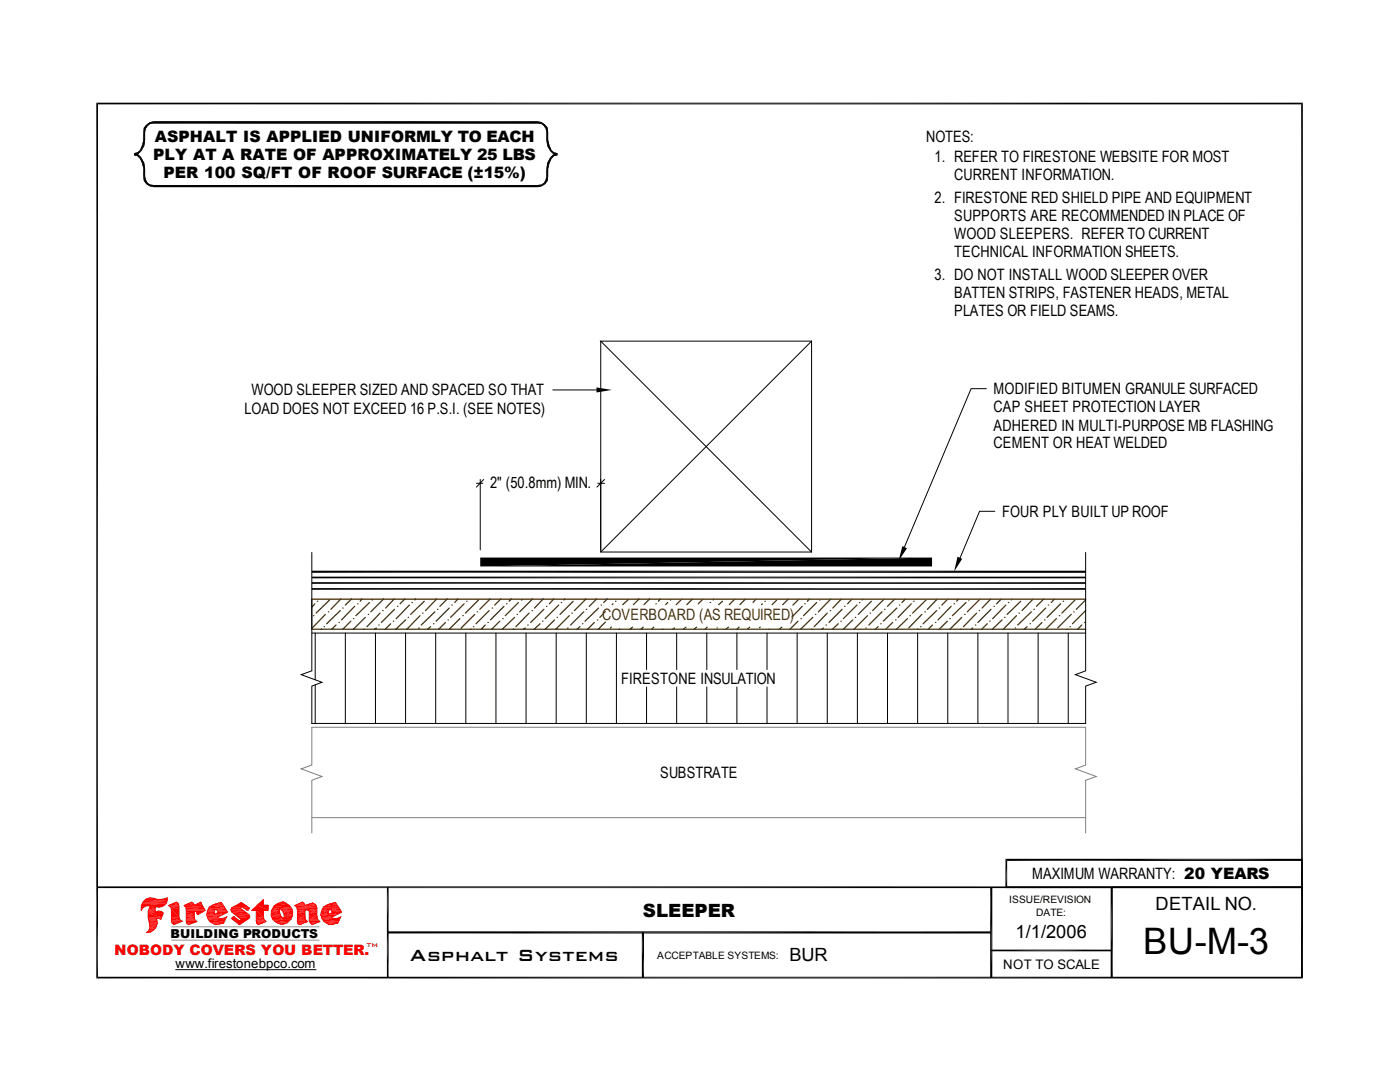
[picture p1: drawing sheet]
<svg xmlns="http://www.w3.org/2000/svg" width="279mm" height="216mm" viewBox="0 0 279 216" stroke-linecap="round" stroke-linejoin="round" font-family="sans-serif">
<g fill="none" stroke="#000" stroke-width=".2">
<path d="M110.3 77.8h8.7M119.9 68.1v42.1h42.1v-42.1M162 68.1h-42.1l42.1 42.1M162 68.1l-42.1 42.1M196.8 77.6h-3l-13.3 31.5M95.1 96.4h1.3M95.8 95.7v14M96.5 95.7l-1.4 1.5M119.3 96.4h1.3M119.9 95.7v14M120.6 95.7l-1.5 1.5M62.2 110.2v23.7l-2.1 .7 4.2 1.5-2.1 .8v7.5h154.5v-7.5l2.1-.8-4.2-1.5 2.1-.7v-23.7"/>
<path d="M62.2 119.5v6.1M198.5 102h-3l-3.9 9.3M62.2 126.3h154.5M62.9 126.3v9.3M62.9 136.7v7.7M68.9 126.3v18.1M74.9 126.3v18.1M80.9 126.3v18.1M87 126.3v18.1M93 126.3v18.1M99 126.3v18.1M105 126.3v18.1"/>
<path d="M111 126.3v18.1M117 126.3v18.1M123 126.3v18.1M129 126.3v7.3M129 137.1v7.3M135 126.3v7.3M135 137.1v7.3M141.1 126.3v7.3M141.1 137.1v7.3M147.1 126.3v7.3M147.1 137.1v7.3M153.1 126.3v7.3"/>
<path d="M153.1 137.1v7.3M159.1 126.3v18.1M165.1 126.3v18.1M171.1 126.3v18.1M177.1 126.3v18.1M183.1 126.3v18.1M189.1 126.3v18.1M195.2 126.3v18.1M201.2 126.3v18.1M207.2 126.3v18.1M213.2 126.3v18.1"/>
</g>
<path d="M119 77.3l3.1 .5-3.1 .5zM180.1 109l.9 .4-1.7 2.5zM95.8 113l90.2-1.7v1.7zM95.8 111.3h90.2l-90.2 1.7zM191.1 111.1l.9 .4-1.6 2.5z" fill="#000"/>
<g fill="none" stroke="#4c3900" stroke-width=".25">
<path d="M62.2 119.5h154.5M63.3 120h.1M65.8 119.7l-2.7 2.6M68 119.5l-2 2.1M70.1 119.5l-1.2 1.2M72.2 119.5l-.3 .5M74.3 119.7h.1M76.5 119.5l-2.5 2.6M78.7 119.5l-1.7 1.8M80.8 119.5l-1 1M82.9 119.5l-.1 .2M84.7 120l-2.7 2.6"/>
<path d="M87.1 119.5l-2.2 2.3M89.2 119.5l-1.4 1.5M91.4 119.5l-.6 .7M93.1 120h.1M95.5 119.7l-2.6 2.6M97.8 119.5l-2 2.1M99.9 119.5l-1.2 1.2M102 119.5l-.4 .5M104.1 119.7h.1M106.3 119.5l-2.6 2.6M108.4 119.5l-1.7 1.8M110.5 119.5l-.9 1"/>
<path d="M112.7 119.5l-.2 .2M114.4 120l-2.6 2.6M116.9 119.5l-2.3 2.3M119 119.5l-1.4 1.5M121.2 119.5l-.7 .7M122.9 120h.1M125.3 119.7l-1 .9M127.5 119.5l-1.1 1.1M129.6 119.5l-1.1 1.1M131.7 119.5l-.3 .5M133.8 119.7h.1M136.1 119.5l-1.1 1.1"/>
<path d="M138.2 119.5l-1.1 1.1M140.3 119.5l-.9 1M142.4 119.5l-.1 .2M144.2 120l-.8 .6M146.6 119.5l-1.1 1.1M148.8 119.5l-1.1 1.1M150.9 119.5l-.6 .7M152.7 120h.1M155 119.7l-.9 .9M157.3 119.5l-1.1 1.1M159.4 119.5l-1.2 1.2M161.5 119.5l-.4 .5"/>
<path d="M163.6 119.7h.1M165.8 119.5l-2.5 2.6M167.9 119.5l-1.7 1.8M170 119.5l-.8 1M172.2 119.5l-.2 .2M173.9 120l-2.6 2.6M176.4 119.5l-2.2 2.3M178.6 119.5l-1.5 1.5M180.7 119.5l-.7 .7M182.4 120h.1M184.8 119.7l-2.7 2.6M187 119.5l-1.9 2.1"/>
<path d="M189.1 119.5l-1.1 1.2M191.3 119.5l-.4 .5M193.3 119.7h.1M195.6 119.5l-2.6 2.6M197.7 119.5l-1.7 1.8M199.8 119.5l-.9 1M201.9 119.5l-.1 .2M203.7 120l-2.7 2.6M206.2 119.5l-2.2 2.3M208.3 119.5l-1.5 1.5M210.4 119.5l-.6 .7M212.2 120h.1"/>
<path d="M214.5 119.7l-2.6 2.6M216.7 119.7l-1.9 1.9M62.2 125.6h154.5M62.6 122.9h.1M62.8 120.5l-.6 .7M64.7 125.1h.1M64.9 122.6l-2.6 2.7M65.5 122.1h.1M67.1 124.7l-.9 .9M67.6 124.2h.1M67.9 121.8l-2.7 2.7M68.4 121.3h.1"/>
<path d="M70 124l-1.6 1.6M70.5 123.4h.1M70.8 121l-2.6 2.7M71.4 120.5h.1M72.9 123.2l-2.4 2.4M73.5 122.6h.1M73.7 120.2l-2.7 2.7M75.1 125.3l-.3 .3M75.6 124.7h.1M75.9 122.3l-2.7 2.8M76.4 121.8h.1M78 124.5l-1.1 1.1"/>
<path d="M78.5 124h.1M78.7 121.6l-2.6 2.6M79.3 121h.1M80.9 123.7l-1.9 1.9M81.4 123.2h.1M81.7 120.7l-2.6 2.7M82.2 120.2h.1M83.6 125.3h.1M83.8 122.9l-2.6 2.7M84.3 122.3h.1M85.9 125.1l-.6 .5M86.5 124.5h.1"/>
<path d="M86.8 122.1l-2.7 2.6M87.3 121.6h.1M88.9 124.2l-1.4 1.4M89.4 123.7h.1M89.7 121.3l-2.7 2.7M90.2 120.7h.1M91.8 123.4l-2.1 2.2M92.4 122.9h.1M92.6 120.5l-2.7 2.7M94.5 125.1h.1M94.7 122.6l-2.7 2.7M95.2 122.1h.1"/>
<path d="M96.9 124.7l-.9 .9M97.4 124.2h.1M97.6 121.8l-2.6 2.7M98.2 121.3h.1M99.7 124l-1.6 1.6M100.3 123.4h.1M100.6 121l-2.7 2.7M101.1 120.5h.1M102.7 123.2l-2.5 2.4M103.2 122.6h.1M103.5 120.2l-2.7 2.7M104.8 125.3l-.3 .3"/>
<path d="M105.3 124.7h.1M105.6 122.3l-2.6 2.8M106.2 121.8h.1M107.8 124.5l-1.2 1.1M108.3 124h.1M108.5 121.6l-2.6 2.6M109.1 121h.1M110.7 123.7l-1.9 1.9M111.2 123.2h.1M111.5 120.7l-2.7 2.7M112 120.2h.1M113.3 125.3h.1"/>
<path d="M113.6 122.9l-2.7 2.7M114.1 122.3h.1M115.7 125.1l-.6 .5M116.2 124.5h.1M116.5 122.1l-2.6 2.6M117 121.6h.1M118.6 124.2l-1.3 1.4M119.2 123.7h.1M119.5 121.3l-2.7 2.7M120 120.7h.1M120.8 122l-1.1 1.2M120.8 124.1l-1.4 1.5"/>
<path d="M122 125.1l-.2 .2M122.3 120.5l-.1 .1M126.2 125.1l-.5 .5M128.4 125.1l-.5 .5M130.5 125.1l-.5 .5M130.9 120.5h.1M133.3 120.2l-.5 .4M134.6 125.3l-.3 .3M136.9 125.1l-.5 .5M139 125.1l-.5 .5M141.1 125.1l-.4 .5M141.7 120.2h.1"/>
<path d="M143.1 125.3h.1M145.4 125.1l-.5 .5M147.5 125.1l-.4 .5M149.6 125.1l-.4 .5M151.7 125.1l-.1 .2M152.1 120.5l-.1 .1M156 125.1l-.5 .5M159.3 124l-1.7 1.6M159.9 123.4h.1M160.1 121l-2 2.1M160.6 120.5h.1M162.2 123.2l-2.4 2.4"/>
<path d="M162.7 122.6h.1M163 120.2l-2.6 2.7M164.3 125.3l-.3 .3M164.8 124.7h.1M165.1 122.3l-2.6 2.8M165.7 121.8h.1M167.3 124.5l-1.2 1.1M167.8 124h.1M168.1 121.6l-2.7 2.6M168.6 121h.1M170.2 123.7l-1.9 1.9M170.7 123.2h.1"/>
<path d="M171 120.7l-2.7 2.7M171.5 120.2h.1M172.8 125.3h.1M173.1 122.9l-2.7 2.7M173.7 122.3h.1M175.3 125.1l-.6 .5M175.8 124.5h.1M176 122.1l-2.6 2.6M176.5 121.6h.1M178.1 124.2l-1.3 1.4M178.7 123.7h.1M179 121.3l-2.7 2.7"/>
<path d="M179.5 120.7h.1M181.1 123.4l-2.2 2.2M181.6 122.9h.1M181.9 120.5l-2.7 2.7M183.7 125.1h.1M184 122.6l-2.6 2.7M184.6 122.1h.1M186.1 124.7l-.8 .9M186.7 124.2h.1M186.9 121.8l-2.7 2.7M187.5 121.3h.1M189.1 124l-1.6 1.6"/>
<path d="M189.6 123.4h.1M189.8 121l-2.6 2.7M190.4 120.5h.1M191.9 123.2l-2.3 2.4M192.5 122.6h.1M192.8 120.2l-2.7 2.7M194.1 125.3l-.3 .3M194.6 124.7h.1M194.9 122.3l-2.6 2.8M195.4 121.8h.1M197 124.5l-1.1 1.1M197.5 124h.1"/>
<path d="M197.8 121.6l-2.6 2.6M198.4 121h.1M200 123.7l-2 1.9M200.5 123.2h.1M200.7 120.7l-2.6 2.7M201.3 120.2h.1M202.6 125.3h.1M202.9 122.9l-2.7 2.7M203.4 122.3h.1M205 125.1l-.6 .5M205.6 124.5h.1M205.8 122.1l-2.7 2.6"/>
<path d="M206.3 121.6h.1M207.9 124.2l-1.3 1.4M208.4 123.7h.1M208.7 121.3l-2.6 2.7M209.2 120.7h.1M210.8 123.4l-2.1 2.2M211.4 122.9h.1M211.7 120.5l-2.7 2.7M213.5 125.1h.1M213.8 122.6l-2.7 2.7M214.3 122.1h.1M215.9 124.7l-.8 .9"/>
<path d="M216.4 124.2h.1M216.7 121.8l-2.7 2.7"/>
</g>
<path d="M62.2 166.2v-10.5l2.1-.8-4.2-1.5 2.1-.7v-7.6h154.5v7.6l-2.1 .7 4.2 1.5-2.1 .8v10.5M62.2 163.2h154.5" fill="none" stroke="#808080" stroke-width=".2"/>
<path d="M19.2 20.7h240.8M19.4 20.5v174.7M259.8 20.5v174.7M62.2 115.2h154.5M62.2 117.5h154.5M62.2 116.3h154.5M19.4 177h240.6M77.4 177v18.1M19.2 195.1h240.8M197.8 189.7h24.1" fill="none" stroke="#000" stroke-width=".34"/>
<path d="M62.2 114.1h154.5M197.8 177v18.1M221.9 177v18.1M77.4 186.1h120.4M128.3 186v9.1" fill="none" stroke="#000" stroke-width=".42"/>
<g fill="#f00">
<path d="M60.1 180.2l.3-.2 .1 .2z"/>
<path d="M59.8 180.3h.9z"/>
<path d="M60.1 180.2l.6 .1z"/>
<path d="M62 180.3h.7z"/>
<path d="M59.2 180.5l.6-.2 1 .2z"/>
<path d="M59.8 180.3h.9l.1 .2z"/>
<path d="M61.3 180.5l.7-.2 1 .2z"/>
<path d="M62 180.3h.7l.3 .2z"/>
</g>
<path d="M58.8 180.6h2.1" fill="none" stroke="#f00" stroke-width=".2"/>
<path d="M59.2 180.5h1.6l.1 .2z" fill="#f00"/>
<path d="M60.9 180.6h2.2" fill="none" stroke="#f00" stroke-width=".2"/>
<path d="M61.3 180.5h1.7l.1 .2z" fill="#f00"/>
<path d="M58.8 180.7h4.3M59.2 181.1h4M59.4 181.5h3.8" fill="none" stroke="#f00" stroke-width=".2"/>
<path d="M58.8 180.8h4.4M59.3 181.4h3.9" fill="none" stroke="#f00" stroke-width=".34"/>
<g fill="#f00">
<path d="M59.4 181.5l1.6 .1z"/>
<path d="M59.4 181.5h1.9z"/>
<path d="M61.3 181.5l1.9 .1z"/>
<path d="M59.4 181.6l1.5 .1z"/>
<path d="M59.4 181.6h1.6z"/>
<path d="M61.3 181.6l1.9 .1z"/>
<path d="M59.4 181.7h1.5z"/>
<path d="M61.6 181.7h1.6z"/>
<path d="M59.4 181.7l1.5 .3h-1.5z"/>
<path d="M59.4 181.7h1.5v.3z"/>
<path d="M61.6 181.7l1.6 .3h-1.5z"/>
<path d="M61.6 181.7h1.6v.3z"/>
<path d="M59.4 182l1.5 .9h-1.5z"/>
<path d="M59.4 182h1.5v.9z"/>
<path d="M61.7 182l1.5 .9h-1.5z"/>
<path d="M61.7 182h1.5v.9z"/>
<path d="M59.4 182.9h1.5z"/>
<path d="M61.7 182.9h1.6z"/>
<path d="M59.4 182.9l1.5 .3h-1.5z"/>
<path d="M59.4 182.9h1.5v.3z"/>
<path d="M61.7 182.9l1.6 .3h-1.6z"/>
<path d="M61.7 182.9h1.6v.3z"/>
<path d="M59.4 183.2h1.5z"/>
<path d="M61.7 183.2h1.6z"/>
<path d="M59.4 183.2l1.6 .3h-1.6z"/>
<path d="M59.4 183.2h1.5l.1 .3z"/>
<path d="M61.7 183.2l1.7 .3h-1.7z"/>
<path d="M61.7 183.2h1.6l.1 .3z"/>
<path d="M59.4 183.5h1.6z"/>
<path d="M61.7 183.5h1.7z"/>
<path d="M59.4 183.5l1.7 .1h-1.7z"/>
<path d="M59.4 183.5h1.6l.1 .1z"/>
<path d="M61.7 183.5l1.9 .1h-1.9z"/>
<path d="M61.7 183.5h1.7l.2 .1z"/>
<path d="M59.4 183.6l1.7 .1z"/>
<path d="M61.7 183.6l1.9 .1z"/>
<path d="M59.4 183.7h1.7z"/>
<path d="M61.7 183.7h1.9z"/>
</g>
<path d="M59.4 183.8h2M59.4 183.9h2M61.7 183.8h2.1M61.8 183.9h2" fill="none" stroke="#f00" stroke-width=".2"/>
<path d="M61.8 183.9h2z" fill="#f00"/>
<path d="M61.8 183.9h2" fill="none" stroke="#f00" stroke-width=".2"/>
<path d="M59.4 183.9l1.3 .2h-1.3z" fill="#f00"/>
<path d="M59.4 184h2" fill="none" stroke="#f00" stroke-width=".25"/>
<g fill="#f00">
<path d="M61.8 183.9l1.3 .2h-1.2z"/>
<path d="M61.8 183.9h2l-.7 .2z"/>
<path d="M59.4 184.1l1 .2h-1z"/>
<path d="M59.4 184.1h1.3l-.3 .2z"/>
<path d="M61.9 184.1l.9 .2h-.7z"/>
<path d="M61.9 184.1h1.2l-.3 .2z"/>
<path d="M59.4 184.3l.5 .2z"/>
<path d="M59.4 184.3h1l-.5 .2z"/>
<path d="M62.1 184.3h.7l-.5 .2z"/>
<path d="M59.8 184.5h.1z"/>
</g>
<path d="M58.8 180.7l1.6-.7 .3 .3 .2 .4 1.5-.5 .6 .3 .2 .7v1.7l.2 .6 .4 .4-1.5 .6-.4-.4-.2-.5v-1.6l-.1-.3-.3-.2-.4 .2v1.2l.1 .6 .4 .4-1.5 .6-.5-.2v-2.8l-.2-.5z" fill="none" stroke="#f00" stroke-width=".2"/>
<g fill="#f00">
<path d="M29.6 179.2h1.1z"/>
<path d="M33 179.2h.4z"/>
<path d="M29.2 179.4l.4-.2 1.5 .2z"/>
<path d="M29.6 179.2h1.1l.4 .2z"/>
<path d="M32.6 179.4l.4-.2 .4 .2z"/>
<path d="M33 179.2h.4v.2z"/>
</g>
<path d="M29.1 179.4h2.1" fill="none" stroke="#f00" stroke-width=".2"/>
<g fill="#f00">
<path d="M29.2 179.4h2z"/>
<path d="M32.6 179.4h.8z"/>
</g>
<path d="M29.1 179.4h2.1" fill="none" stroke="#f00" stroke-width=".2"/>
<g fill="#f00">
<path d="M32.5 179.4h.9z"/>
<path d="M32.6 179.4h.8z"/>
</g>
<path d="M29 179.5h2.4" fill="none" stroke="#f00" stroke-width=".2"/>
<g fill="#f00">
<path d="M31.9 179.5h1.5z"/>
<path d="M32.5 179.4l.9 .1z"/>
</g>
<path d="M29 179.5h2.7" fill="none" stroke="#f00" stroke-width=".2"/>
<g fill="#f00">
<path d="M31.7 179.5h1.7z"/>
<path d="M31.9 179.5h1.5z"/>
</g>
<path d="M28.5 179.9h4.9M28.8 179.6h4.6M28.4 180.1h4.9" fill="none" stroke="#f00" stroke-width=".25"/>
<path d="M28.2 180.5h5" fill="none" stroke="#f00" stroke-width=".42"/>
<path d="M28.2 180.7h4.6" fill="none" stroke="#f00" stroke-width=".2"/>
<path d="M28.2 180.8h1.1z" fill="#f00"/>
<path d="M29.3 180.8h3.4" fill="none" stroke="#f00" stroke-width=".2"/>
<g fill="#f00">
<path d="M28.2 180.8h.9z"/>
<path d="M28.2 180.8h1.1z"/>
</g>
<path d="M29.4 180.8h3.2" fill="none" stroke="#f00" stroke-width=".2"/>
<g fill="#f00">
<path d="M28.2 180.8l.7 .1h-.7z"/>
<path d="M28.2 180.8h.9l-.2 .1z"/>
</g>
<path d="M30 180.8h2.5" fill="none" stroke="#f00" stroke-width=".2"/>
<g fill="#f00">
<path d="M28.2 180.9h.7z"/>
<path d="M30 180.9h1z"/>
<path d="M31 180.9h1.3z"/>
<path d="M28.2 180.9l.6 .1z"/>
<path d="M30 180.9l1 .1h-1.1z"/>
<path d="M30 180.9l1 .1z"/>
<path d="M31.2 180.9h1.1z"/>
<path d="M28.2 181h.4z"/>
<path d="M28.2 181h.6z"/>
<path d="M29.9 181h1.1z"/>
<path d="M28.2 181l.1 .4z"/>
<path d="M28.2 181h.4l-.3 .4z"/>
<path d="M29.9 181l1 .4h-1.2z"/>
<path d="M29.9 181h1.1l-.1 .4z"/>
<path d="M28.2 181.4v.2z"/>
<path d="M29.7 181.4l1.3 .2h-1.3z"/>
<path d="M29.7 181.4h1.2l.1 .2z"/>
<path d="M29.7 181.6l1.3 .2h-1.4z"/>
<path d="M29.7 181.6h1.3v.2z"/>
<path d="M29.5 181.9h1.5z"/>
<path d="M29.6 181.8l1.4 .1z"/>
<path d="M31.4 181.9h.9z"/>
<path d="M29.5 181.9l1.5 .1h-1.5z"/>
<path d="M29.5 181.9h1.5v.1z"/>
<path d="M31.1 182l.3-.1 1 .1z"/>
<path d="M31.4 181.9h.9l.1 .1z"/>
<path d="M29.5 182h1.5z"/>
<path d="M31 182h1.5z"/>
<path d="M31.1 182h1.4z"/>
</g>
<path d="M29.5 182.1h3.1" fill="none" stroke="#f00" stroke-width=".2"/>
<g fill="#f00">
<path d="M29.5 182.2l2.8 .8h-2.8z"/>
<path d="M29.5 182.2h3.1l-.3 .8z"/>
</g>
<path d="M29.5 183.1h2.8" fill="none" stroke="#f00" stroke-width=".2"/>
<path d="M29.5 183.2l1.7 .1z" fill="#f00"/>
<path d="M29.5 183.3h2.2" fill="none" stroke="#f00" stroke-width=".2"/>
<g fill="#f00">
<path d="M31.7 183.2l.4 .1z"/>
<path d="M31.7 183.2h.5z"/>
<path d="M29.5 183.3l1.8 .2h-1.7z"/>
<path d="M29.5 183.3h1.7l.1 .2z"/>
<path d="M31.9 183.3h.2v.2z"/>
<path d="M29.6 183.5l1.8 .2h-1.7z"/>
<path d="M29.6 183.5h1.7l.1 .2z"/>
<path d="M29.7 183.7l1.7 .4h-1.6z"/>
<path d="M29.7 183.7h1.7v.4z"/>
<path d="M29.8 184.1l1.6 .1z"/>
<path d="M29.8 184.2l1.5 .2h-1.4z"/>
<path d="M29.8 184.2h1.6l-.1 .2z"/>
<path d="M29.9 184.4l1.3 .3h-1.3z"/>
<path d="M29.9 184.4h1.4l-.1 .3z"/>
<path d="M29.9 184.7l1.3 .3h-1.3z"/>
<path d="M29.9 184.7h1.3v.3z"/>
<path d="M29.9 185l1.1 .3h-1.1z"/>
<path d="M29.9 185h1.3l-.2 .3z"/>
<path d="M29.9 185.3l.7 .3h-.9z"/>
<path d="M29.9 185.3h1.1l-.4 .3z"/>
<path d="M29.7 185.6l.8 .2h-.9z"/>
<path d="M29.7 185.6h.9l-.1 .2z"/>
<path d="M29.3 186l.3-.2 .4 .2z"/>
<path d="M29.6 185.8h.9l-.5 .2z"/>
<path d="M29.3 186h.7l-.8 .1z"/>
</g>
<path d="M28.2 181.6h.1M28.5 180a1.87 1.87 0 0 1 2.6-.6h1.5l.8-.2a1.7 1.7 0 0 1-2.4 1.7v1.1l.6-.2 .7 .1 .3 .3-.5 1.3-.4-.3-.5 .1a2.04 2.04 0 0 1-2 2.8 1.49 1.49 0 0 0 .6-2l-.3-1.1v-1.1l.5-1.1h-.7l-.7 .2-.4 .6v-.8z" fill="none" stroke="#f00" stroke-width=".2"/>
<g fill="#f00">
<path d="M43.9 180.2l.3-.1z"/>
<path d="M43.7 180.2h.5z"/>
<path d="M43.9 180.2h.3z"/>
<path d="M42.9 180.3l.8-.1 .6 .1z"/>
<path d="M43.7 180.2h.5l.1 .1z"/>
</g>
<path d="M42.2 180.5h2.3" fill="none" stroke="#f00" stroke-width=".34"/>
<g fill="#f00">
<path d="M42.9 180.3h1.4l.2 .4z"/>
<path d="M41.7 181.2l.5-.5 2.7 .5z"/>
<path d="M42.2 180.7h2.3l.4 .5z"/>
</g>
<path d="M41.6 181.3h3.4" fill="none" stroke="#f00" stroke-width=".2"/>
<g fill="#f00">
<path d="M41.6 181.4l1.2 .3h-1.4z"/>
<path d="M41.6 181.4h1.5l-.3 .3z"/>
</g>
<path d="M43.1 181.5h2.1" fill="none" stroke="#f00" stroke-width=".34"/>
<g fill="#f00">
<path d="M41.4 181.7l1.4 .2h-1.5z"/>
<path d="M41.4 181.7h1.4v.2z"/>
<path d="M43.3 181.7l2 .2h-1.9z"/>
<path d="M43.3 181.7h1.9l.1 .2z"/>
<path d="M41.3 181.9h1.5z"/>
<path d="M43.4 181.9h2z"/>
<path d="M43.5 181.9h1.9z"/>
<path d="M41.3 181.9l1.5 .1z"/>
<path d="M43.5 181.9l1.9 .1z"/>
<path d="M41.3 182h1.5z"/>
<path d="M43.5 182h1.8z"/>
<path d="M43.5 182h1.9z"/>
<path d="M43.6 182h1.7z"/>
<path d="M41.3 182l1.5 .5h-1.5z"/>
<path d="M41.3 182h1.5v.5z"/>
<path d="M42.8 182.5l.8-.5 .9 .5z"/>
<path d="M43.6 182h1.7l-.8 .5z"/>
</g>
<path d="M41.3 182.5h3.2" fill="none" stroke="#f00" stroke-width=".2"/>
<path d="M41.3 182.8h2.9" fill="none" stroke="#f00" stroke-width=".34"/>
<path d="M41.4 183h1.9z" fill="#f00"/>
<path d="M41.4 183h2.1" fill="none" stroke="#f00" stroke-width=".2"/>
<path d="M45.1 183h.1z" fill="#f00"/>
<path d="M41.4 183.1h2.1" fill="none" stroke="#f00" stroke-width=".2"/>
<path d="M45 183.1l.1-.1z" fill="#f00"/>
<path d="M41.4 183.2h2.4" fill="none" stroke="#f00" stroke-width=".2"/>
<g fill="#f00">
<path d="M44.7 183.2h.4z"/>
<path d="M45 183.1l.1 .1z"/>
</g>
<path d="M41.5 183.3h2.4" fill="none" stroke="#f00" stroke-width=".2"/>
<g fill="#f00">
<path d="M43.9 183.3h1.1z"/>
<path d="M44.7 183.2h.4z"/>
</g>
<path d="M41.5 183.3h3.5" fill="none" stroke="#f00" stroke-width=".2"/>
<g fill="#f00">
<path d="M41.5 183.4l3.2 .6h-2.7z"/>
<path d="M41.5 183.4h3.5l-.3 .6z"/>
</g>
<path d="M42 184.1h2.7" fill="none" stroke="#f00" stroke-width=".25"/>
<path d="M42.4 184.2l1.7 .1z" fill="#f00"/>
<path d="M42.4 184.3h2.2" fill="none" stroke="#f00" stroke-width=".2"/>
<g fill="#f00">
<path d="M42.6 184.3l1.3 .1z"/>
<path d="M42.6 184.3h1.5z"/>
<path d="M42.8 184.4h1.1z"/>
<path d="M42.9 184.4h1z"/>
</g>
<path d="M45.4 181.9l-1.2-1.8-1.8 .5a2.05 2.05 0 0 0-1.1 2.2 2.05 2.05 0 0 0 1.7 1.7l1.6-.3 .6-1.2-.5 .2-.8 .1-.6-.3 2.1-1" fill="none" stroke="#f00" stroke-width=".2"/>
<g fill="#f00">
<path d="M38.2 180h.2z"/>
<path d="M38.2 180l.2 .1z"/>
<path d="M37.7 180.3l.5-.2 .4 .2z"/>
<path d="M38.2 180.1l.4 .2z"/>
<path d="M39.5 180.3l.5-.2 .2 .2z"/>
<path d="M40 180.1l.2 .2z"/>
<path d="M36.7 180.7l1-.4 1 .4z"/>
<path d="M37.7 180.3h.9l.1 .4z"/>
<path d="M38.8 180.7l.7-.4 .9 .4z"/>
<path d="M39.5 180.3h.7l.2 .4z"/>
<path d="M36.7 180.7h2z"/>
<path d="M38.7 180.7h1.7z"/>
<path d="M38.8 180.7h1.6z"/>
</g>
<path d="M36.7 180.8h3.9" fill="none" stroke="#f00" stroke-width=".34"/>
<g fill="#f00">
<path d="M37.1 181l3.8 .5h-3.7z"/>
<path d="M37.1 181h3.5l.3 .5z"/>
</g>
<path d="M37.2 181.6h3.7M37.2 181.7h3.7" fill="none" stroke="#f00" stroke-width=".2"/>
<g fill="#f00">
<path d="M37.2 181.8l1.7 .1z"/>
<path d="M37.2 181.8h1.8z"/>
<path d="M39 181.8l1.6 .1z"/>
<path d="M37.2 181.9h1.6z"/>
<path d="M37.2 181.9h1.7z"/>
<path d="M39 181.9h1.5z"/>
<path d="M39 181.9h1.6z"/>
<path d="M39.1 181.9h1.4z"/>
<path d="M39.1 181.9h1.3z"/>
<path d="M39.2 181.9h1.2z"/>
<path d="M37.2 181.9l1.6 .6h-1.6z"/>
<path d="M37.2 181.9h1.6v.6z"/>
<path d="M39.2 181.9l.3 .6z"/>
<path d="M39.2 181.9h1.2l-.9 .6z"/>
<path d="M37.2 182.5h1.6z"/>
<path d="M39.4 182.5h.1z"/>
<path d="M37.2 182.5l1.6 .4h-1.6z"/>
<path d="M37.2 182.5h1.6v.4z"/>
<path d="M37.2 182.9l1.6 .3h-1.6z"/>
<path d="M37.2 182.9h1.6v.3z"/>
<path d="M37.2 183.2l1.7 .3h-1.7z"/>
<path d="M37.2 183.2h1.6l.1 .3z"/>
<path d="M37.2 183.5l1.8 .2h-1.8z"/>
<path d="M37.2 183.5h1.7l.1 .2z"/>
</g>
<path d="M37.2 183.8h2.1M37.2 183.9h2.1" fill="none" stroke="#f00" stroke-width=".2"/>
<path d="M37.2 183.9l1.1 .4h-1z" fill="#f00"/>
<path d="M37.2 184.1h2" fill="none" stroke="#f00" stroke-width=".42"/>
<g fill="#f00">
<path d="M37.3 184.3h1l-.6 .2z"/>
<path d="M34.5 180.3l.7-.3 .4 .3z"/>
</g>
<path d="M33.6 180.5h2.1" fill="none" stroke="#f00" stroke-width=".42"/>
<path d="M34.5 180.3h1.1l.1 .4z" fill="#f00"/>
<path d="M33.6 180.7h2.1" fill="none" stroke="#f00" stroke-width=".2"/>
<g fill="#f00">
<path d="M33.8 180.8l1.9 .1h-1.7z"/>
<path d="M33.8 180.8h1.9v.1z"/>
<path d="M34 180.9l1.7 .5h-1.5z"/>
<path d="M34 180.9h1.7v.5z"/>
<path d="M34.2 181.4l1.5 1.7h-1.5z"/>
<path d="M34.2 181.4h1.5v1.7z"/>
<path d="M34.2 183.1l1.8 .5h-1.8z"/>
<path d="M34.2 183.1h1.5l.3 .5z"/>
<path d="M34.2 183.6l2 .1z"/>
</g>
<path d="M34.2 183.8h2.2" fill="none" stroke="#f00" stroke-width=".2"/>
<path d="M34.2 183.8l1.3 .3h-1.2z" fill="#f00"/>
<path d="M34.2 184h2.2" fill="none" stroke="#f00" stroke-width=".34"/>
<path d="M34.3 184.1h1.2l-.8 .4z" fill="#f00"/>
<path d="M33.6 180.7l1.6-.7 .4 .3 .1 .5v2.3l.3 .5 .4 .2-1.7 .7-.4-.4-.1-2.7-.2-.5zM39.5 182.5h.1M40 180l-1.3 .7-.1-.4-.3-.3-1.6 .7 .4 .3 .1 .5v2.4l.1 .4 .4 .2 1.6-.6-.4-.4v-1.6l.1-.1 .2 .1 .2 .6M40.1 180.1l.8 1.6-1.4 .8M40.9 181.6h.1M43.1 181.4l.5 .6-.8 .5v-.5z" fill="none" stroke="#f00" stroke-width=".2"/>
<g fill="#f00">
<path d="M46.6 180.9l1.6-.8 1.2 .8z"/>
<path d="M48.2 180.1l1.2 .8z"/>
<path d="M46.6 180.9h1.7z"/>
<path d="M48.3 180.9h1.1z"/>
<path d="M48.4 180.9h1z"/>
<path d="M46.3 181.1l.3-.2 1.5 .2z"/>
<path d="M46.6 180.9h1.7l-.2 .2z"/>
<path d="M48.4 180.9l1.3 .2h-1z"/>
<path d="M48.4 180.9h1l.3 .2z"/>
<path d="M46.2 181.2h1.8z"/>
<path d="M46.3 181.1h1.8z"/>
<path d="M48.7 181.1l1.1 .1z"/>
<path d="M48.7 181.2h1.1z"/>
<path d="M48.8 181.2h1z"/>
<path d="M46.2 181.2l1.8 .1z"/>
<path d="M48.8 181.2l1 .1z"/>
<path d="M46.2 181.3h1.8z"/>
<path d="M48.8 181.3h1z"/>
</g>
<path d="M46.1 181.4h2.3" fill="none" stroke="#f00" stroke-width=".25"/>
<g fill="#f00">
<path d="M48.8 181.3l.7 .2h-.3z"/>
<path d="M48.8 181.3h1l-.3 .2z"/>
</g>
<path d="M46.1 181.6h2.5" fill="none" stroke="#f00" stroke-width=".2"/>
<g fill="#f00">
<path d="M49.2 181.5l.2 .2z"/>
<path d="M49.2 181.5h.3l-.1 .2z"/>
</g>
<path d="M46.1 181.7h2.5" fill="none" stroke="#f00" stroke-width=".2"/>
<path d="M46.1 181.7h2.5" fill="none" stroke="#f00" stroke-width=".2"/>
<path d="M46.1 181.8h2.8" fill="none" stroke="#f00" stroke-width=".25"/>
<g fill="#f00">
<path d="M46.2 181.9l3.5 .6h-2.7z"/>
<path d="M46.2 181.9h2.7l.8 .6z"/>
</g>
<path d="M47 182.7h2.8" fill="none" stroke="#f00" stroke-width=".34"/>
<path d="M47.4 182.9h2.4" fill="none" stroke="#f00" stroke-width=".2"/>
<path d="M47.4 182.9h2.4" fill="none" stroke="#f00" stroke-width=".2"/>
<g fill="#f00">
<path d="M46.5 183h.2z"/>
<path d="M46.6 182.9l.1 .1z"/>
</g>
<path d="M47.4 182.9h2.5" fill="none" stroke="#f00" stroke-width=".2"/>
<g fill="#f00">
<path d="M46.2 183.2l.3-.2 .7 .2z"/>
<path d="M46.5 183l.7 .2z"/>
</g>
<path d="M47.5 183.1h2.4" fill="none" stroke="#f00" stroke-width=".25"/>
<g fill="#f00">
<path d="M46.1 183.2h1.1z"/>
<path d="M46.2 183.2h1z"/>
<path d="M47.9 183.2h1.8z"/>
<path d="M46.1 183.2l1.1 .1z"/>
<path d="M47.9 183.2l1.8 .1z"/>
<path d="M46.2 183.3h1z"/>
<path d="M47.9 183.3h1.7z"/>
<path d="M47.9 183.3h1.8z"/>
<path d="M46.2 183.3l1.2 .2h-1z"/>
<path d="M46.2 183.3h1l.2 .2z"/>
<path d="M48 183.3l1.4 .2h-1.2z"/>
<path d="M48 183.3h1.6l-.2 .2z"/>
<path d="M46.4 183.5h1z"/>
<path d="M48.2 183.5h1.2z"/>
<path d="M46.5 183.5h1z"/>
<path d="M46.5 183.5l1.3 .2h-1z"/>
<path d="M46.5 183.5h1l.3 .2z"/>
<path d="M47.8 183.7l.4-.2 .8 .2z"/>
<path d="M48.2 183.5h1.2l-.4 .2z"/>
<path d="M46.8 183.7h1z"/>
<path d="M47.8 183.7h1.2z"/>
<path d="M46.8 183.7l1 .8z"/>
<path d="M46.8 183.7h2.2l-1.2 .8z"/>
<path d="M51.4 180.6l1.2-1.1v1.1z"/>
<path d="M51.4 180.6h1.2z"/>
<path d="M51.4 180.6h1.3z"/>
<path d="M52.7 180.6h.7z"/>
</g>
<path d="M51.4 180.6h2.1" fill="none" stroke="#f00" stroke-width=".2"/>
<g fill="#f00">
<path d="M50.3 181.6l1.1-.9 2.1 .9z"/>
<path d="M51.4 180.7h2.1v.9z"/>
</g>
<path d="M50.3 181.6h3.2" fill="none" stroke="#f00" stroke-width=".2"/>
<g fill="#f00">
<path d="M50.3 181.6h.8z"/>
<path d="M52.7 181.6h.7z"/>
<path d="M51.1 181.6h1.5z"/>
<path d="M51.1 181.6h1.6z"/>
<path d="M51.1 181.6l1.5 1.4h-1.5z"/>
<path d="M51.1 181.6h1.5v1.4z"/>
<path d="M51.1 183l1.6 .6h-1.6z"/>
<path d="M51.1 183h1.5l.1 .6z"/>
<path d="M51.1 183.6l1.8 .1h-1.8z"/>
<path d="M51.1 183.6h1.6l.2 .1z"/>
<path d="M51.1 183.7l2 .2h-2z"/>
<path d="M51.1 183.7h1.8l.2 .2z"/>
<path d="M51.1 183.9l1.3 .3h-1.2z"/>
<path d="M51.1 183.9h2l-.7 .3z"/>
<path d="M51.2 184.2h1.2l-.8 .3z"/>
</g>
<g fill="none" stroke="#f00" stroke-width=".2">
<path d="M45.4 181.9h.1M46.2 183.3l1.6 1.2M46.6 182.9l-.4 .3M46.7 182.9l1.1 .8M47.8 184.4h.1M48 181.3l1.7 1.2 .2 .5-.3 .3-1.8 1.2M48.3 181h.1M48.3 180.9l-.3 .3M48.4 180.9l1 .8M49.8 181.2l-1.6-1.1-1.9 1-.2 .4 .1 .4 2 1.6-.4 .2M49.8 181.3l-.4 .4M52.6 180.6v-1.1l-2.3 2.1h.8v2.1l.1 .5 .4 .3 1.5-.6-.4-.3-.1-.6v-1.4"/>
<path d="M52.7 180.6h.7M52.7 181.6h.7M53.4 180.7l.1 .9M54.7 180.8l.8-.5 1-.4a2.44 2.44 0 0 1 1.8 2.8l-.2 .7-.8 .7a2.17 2.17 0 0 1-2.8-.5 2.17 2.17 0 0 1 .2-2.8zM55.8 181.2l.6 .6 .3 .7-.1 .9-.6-.6-.2-.8zM68.2 181.9l-1.2-1.8-1.8 .5a2.05 2.05 0 0 0-1.2 2.2 2.05 2.05 0 0 0 1.8 1.7l1.6-.3 .6-1.2-.5 .2-.8 .1-.6-.3 2.1-1"/>
</g>
<g fill="#f00">
<path d="M66.7 180.2l.3-.1z"/>
<path d="M66.5 180.2h.5z"/>
<path d="M66.7 180.2h.3z"/>
<path d="M65.8 180.3h1.3z"/>
<path d="M66.5 180.2l.6 .1z"/>
</g>
<path d="M65.2 180.4h2" fill="none" stroke="#f00" stroke-width=".34"/>
<path d="M65.8 180.3h1.3l.1 .3z" fill="#f00"/>
<path d="M64.5 180.8h3.1" fill="none" stroke="#f00" stroke-width=".42"/>
<path d="M64.3 181.2h3.5" fill="none" stroke="#f00" stroke-width=".34"/>
<g fill="#f00">
<path d="M64.3 181.4l1.3 .3h-1.4z"/>
<path d="M64.3 181.4h1.6l-.3 .3z"/>
</g>
<path d="M65.9 181.5h2.1" fill="none" stroke="#f00" stroke-width=".34"/>
<g fill="#f00">
<path d="M64.2 181.7l1.4 .1z"/>
<path d="M66.1 181.7l2 .1z"/>
<path d="M64.2 181.8l1.3 .1h-1.4z"/>
<path d="M64.2 181.8h1.4l-.1 .1z"/>
</g>
<path d="M66.1 181.9h2.1" fill="none" stroke="#f00" stroke-width=".2"/>
<g fill="#f00">
<path d="M64.1 181.9h1.4z"/>
<path d="M66.3 181.9h1.9z"/>
<path d="M64.1 181.9l1.4 .1z"/>
<path d="M66.3 181.9l1.9 .1z"/>
<path d="M64.1 182h1.4z"/>
<path d="M66.3 182h1.8z"/>
<path d="M66.3 182h1.9z"/>
<path d="M66.4 182h1.7z"/>
<path d="M64.1 182l1.5 .5h-1.5z"/>
<path d="M64.1 182h1.4l.1 .5z"/>
<path d="M65.6 182.5l.8-.5 .9 .5z"/>
<path d="M66.4 182h1.7l-.8 .5z"/>
</g>
<path d="M64 182.5h3.3" fill="none" stroke="#f00" stroke-width=".2"/>
<path d="M64 182.8h3.1" fill="none" stroke="#f00" stroke-width=".42"/>
<path d="M64.2 183h1.9z" fill="#f00"/>
<path d="M64.2 183h2.1" fill="none" stroke="#f00" stroke-width=".2"/>
<path d="M67.9 183h.1z" fill="#f00"/>
<path d="M64.2 183.1h2.1" fill="none" stroke="#f00" stroke-width=".2"/>
<path d="M67.7 183.1l.2-.1z" fill="#f00"/>
<path d="M64.2 183.2h2.3" fill="none" stroke="#f00" stroke-width=".2"/>
<g fill="#f00">
<path d="M67.5 183.2h.4z"/>
<path d="M67.7 183.1l.2 .1z"/>
</g>
<path d="M64.3 183.3h2.3" fill="none" stroke="#f00" stroke-width=".2"/>
<g fill="#f00">
<path d="M67.1 183.3h.7z"/>
<path d="M67.5 183.2h.4z"/>
</g>
<path d="M64.3 183.3h2.4" fill="none" stroke="#f00" stroke-width=".2"/>
<g fill="#f00">
<path d="M66.7 183.3h1.1z"/>
<path d="M67.1 183.3h.7z"/>
<path d="M64.3 183.3l3.3 .6h-2.9z"/>
<path d="M64.3 183.3h3.5l-.2 .6z"/>
</g>
<path d="M64.7 184.1h2.9" fill="none" stroke="#f00" stroke-width=".34"/>
<path d="M65.2 184.2l1.7 .1z" fill="#f00"/>
<path d="M65.2 184.3h2.2" fill="none" stroke="#f00" stroke-width=".2"/>
<g fill="#f00">
<path d="M65.4 184.3l1.3 .1z"/>
<path d="M65.4 184.3h1.5z"/>
<path d="M65.6 184.4h1z"/>
<path d="M65.6 184.4h1.1z"/>
<path d="M65.7 184.4h.9z"/>
</g>
<path d="M65.9 181.4l.5 .6-.8 .5-.1-.5z" fill="none" stroke="#f00" stroke-width=".2"/>
<g fill="#f00">
<path d="M55.5 180.3l1-.4 .6 .4z"/>
<path d="M55.5 180.3h1.6z"/>
<path d="M54.8 180.8l.7-.5 2.3 .5z"/>
<path d="M55.5 180.3h1.6l.7 .5z"/>
</g>
<path d="M54.7 180.8h3.1" fill="none" stroke="#f00" stroke-width=".2"/>
<path d="M54.4 181h3.7" fill="none" stroke="#f00" stroke-width=".42"/>
<g fill="#f00">
<path d="M54.4 181.2l1.4 .2h-1.4z"/>
<path d="M54.4 181.2h1.4v.2z"/>
</g>
<path d="M55.8 181.3h2.5" fill="none" stroke="#f00" stroke-width=".2"/>
<g fill="#f00">
<path d="M54.4 181.4l1.4 .3h-1.6z"/>
<path d="M54.4 181.4h1.4v.3z"/>
</g>
<path d="M56 181.5h2.3" fill="none" stroke="#f00" stroke-width=".34"/>
<g fill="#f00">
<path d="M54.2 181.7l1.6 .1z"/>
<path d="M56.4 181.7l1.9 .1z"/>
<path d="M54.2 181.8l1.6 .2h-1.6z"/>
<path d="M54.2 181.8h1.6v.2z"/>
</g>
<path d="M56.4 181.9h2" fill="none" stroke="#f00" stroke-width=".25"/>
<g fill="#f00">
<path d="M54.2 182h1.6z"/>
<path d="M56.6 182h1.8z"/>
<path d="M54.2 182l1.8 .5h-1.9z"/>
<path d="M54.2 182h1.6l.2 .5z"/>
<path d="M56.6 182l1.8 .5h-1.7z"/>
<path d="M56.6 182h1.8v.5z"/>
<path d="M54.1 182.5l1.9 .2h-1.9z"/>
<path d="M54.1 182.5h1.9v.2z"/>
<path d="M56.7 182.5l1.6 .2h-1.6z"/>
<path d="M56.7 182.5h1.7l-.1 .2z"/>
<path d="M54.1 182.7h1.9z"/>
<path d="M56.7 182.7h1.6z"/>
<path d="M54.1 182.7l1.9 .1z"/>
<path d="M56.7 182.7l1.6 .1z"/>
<path d="M54.1 182.8l2.5 .6h-2.2z"/>
<path d="M54.1 182.8h1.9l.6 .6z"/>
<path d="M56.7 182.8l1.4 .6h-1.5z"/>
<path d="M56.7 182.8h1.6l-.2 .6z"/>
</g>
<path d="M54.4 183.4h3.7M54.4 183.5h3.7" fill="none" stroke="#f00" stroke-width=".2"/>
<g fill="#f00">
<path d="M54.5 183.6l2.8 .5h-2.2z"/>
<path d="M54.5 183.6h3.4l-.6 .5z"/>
</g>
<path d="M55.1 184.1h2.2" fill="none" stroke="#f00" stroke-width=".2"/>
<path d="M55.2 184.1l1.5 .3h-1z" fill="#f00"/>
<path d="M55.2 184.3h2.1" fill="none" stroke="#f00" stroke-width=".25"/>
<path d="M55.7 184.4h1z" fill="#f00"/>
<path d="M221.9 177h37.9M34.2 185h29.6M34.2 187.6h29.6M35.1 193.5h28" fill="none" stroke="#000" stroke-width=".2"/>
<path d="M200.7 177h59.3M200.8 171.4v5.8M259.8 171.4v5.8" fill="none" stroke="#000" stroke-width=".34"/>
<path d="M30.6 24.4h76.8M30.6 37.1h76.8M200.7 171.6h59.3" fill="none" stroke="#000" stroke-width=".42"/>
<g fill="#000">
<path d="M26.8 30.6l.6-.2 .2 .3zM26.8 30.6l.8 .1-.8 .3zM26.8 30.6l.6 .6-.6-.2zM27.4 30.4l.5-.4 .3 .1zM26.8 30.6l.8 .2-.2 .4zM27.4 30.4l.8-.3-.6 .6zM27.6 30.8l.3 .9-.5-.5zM28.4 29l.4 .1-.9 .9zM27.6 30.8l.6 .6-.3 .3zM28.8 29.1l-.6 1-.3-.1zM28.2 31.4l.2 1.2-.5-.9zM28.6 27.9h.4l-.6 1.1z"/>
<path d="M28.6 35.2h.4l-.3 .9zM28.6 33.7l.4 1.5h-.4zM28.4 32.6l.4-.1-.2 1.2zM28.6 26.3l.4 1.6h-.4zM28.7 25.5l.4 .2-.5 .6zM28.7 36.1l.4-.2 .1 .8zM28.2 31.4l.6 1.1-.4 .1zM29 27.9l-.2 1.2-.4-.1zM29 35.2l.1 .7-.4 .2zM28.6 33.7h.4v1.5zM28.8 32.5l.2 1.2h-.4zM28.6 26.3h.4v1.6z"/>
<path d="M29.1 25.7l-.1 .6h-.4zM29.1 35.9l.4 .6-.3 .2zM29.2 24.9l.3 .2-.8 .4zM29.5 36.5l.4 .7-.7-.5zM28.7 25.5l.8-.4-.4 .6zM29.5 36.5l.5 .3-.1 .4zM29.2 24.9l.7-.5 .1 .3zM30 36.8l.6 .5-.7-.1zM29.2 24.9l.8-.2-.5 .4zM30 36.8l.6 .1v.4zM29.9 24.4l.7-.2v.4zM29.9 24.4l.7 .2-.6 .1z"/>
<path d="M107.4 36.9l.7 .3-.7 .1zM107.4 36.9l.6-.1 .1 .4zM107.4 24.2l.6 .5-.6-.1zM108 36.8l.5-.3 .3 .2zM107.4 24.2l.7 .2-.1 .3zM108 36.8l.8-.1-.7 .5zM108.1 24.4l.4 .7-.5-.4zM108.9 35.9l.4 .2-.8 .4zM108.1 24.4l.7 .5-.3 .2zM108.5 36.5l.8-.4-.5 .6zM108.8 24.9l.1 .8-.4-.6zM109.1 35.2h.3l-.5 .7z"/>
<path d="M108.9 25.7l.4-.2-.2 .8zM109.1 26.3l.3 1.6h-.3zM109.1 27.9h.3l-.2 1.2zM109.1 33.7l.3 1.5h-.3zM109.2 29.1l.4-.1 .2 1.1zM109.2 32.5l.4 .1-.5 1.1zM108.8 24.9l.5 .6-.4 .2zM109.4 35.2l-.1 .9-.4-.2zM109.3 25.5l.1 .8h-.3zM109.1 26.3h.3v1.6zM109.4 27.9l.2 1.1-.4 .1zM109.1 33.7h.3v1.5z"/>
<path d="M109.6 29l.5 1-.3 .1zM109.6 32.6l-.2 1.1h-.3zM109.8 30.1l.3-.1 .3 .7zM109.8 31.4l.3 .3-.9 .8zM110.1 30l.5 .4-.2 .3zM109.2 32.5l.9-.8-.5 .9zM110.6 30.4l.6 .6-.8-.3zM110.4 30.8l.2 .4-.8 .2zM110.6 30.4l.7 .2-.1 .4zM109.8 31.4l.8-.2-.5 .5zM110.4 30.8l.8-.2 .1 .4zM110.4 30.8l.9 .2-.7 .2z"/>
</g>
<text font-size="7.3" x="228.2" y="190.4">BU-M-3</text>
<text font-size="4.3" x="81.8" y="191.7">Asphalt Systems</text>
<g font-size="3.6">
<text x="128.3" y="182.9">SLEEPER</text>
<text x="230.6" y="181.6">DETAIL NO.</text>
<text x="157.6" y="191.9">BUR</text>
<text x="202.7" y="187.1">1/1/2006</text>
</g>
<g font-size="3.1">
<text x="30.9" y="28.3">ASPHALT IS APPLIED UNIFORMLY TO EACH</text>
<text x="184.8" y="28.3">NOTES:</text>
<text x="30.6" y="31.9">PLY AT A RATE OF APPROXIMATELY 25 LBS</text>
<text x="32.6" y="35.6">PER 100 SQ/FT OF ROOF SURFACE (±15%)</text>
<text x="186.5" y="32.3">1. REFER TO FIRESTONE WEBSITE FOR MOST</text>
<text x="190.4" y="36">CURRENT INFORMATION.</text>
<text x="186.5" y="40.5">2. FIRESTONE RED SHIELD PIPE AND EQUIPMENT</text>
<text x="190.4" y="44.1">SUPPORTS ARE RECOMMENDED IN PLACE OF</text>
<text x="190.4" y="47.8">WOOD SLEEPERS. REFER TO CURRENT</text>
<text x="190.4" y="51.3">TECHNICAL INFORMATION SHEETS.</text>
<text x="186.5" y="55.9">3. DO NOT INSTALL WOOD SLEEPER OVER</text>
<text x="190.4" y="59.4">BATTEN STRIPS, FASTENER HEADS, METAL</text>
<text x="190.4" y="63.1">PLATES OR FIELD SEAMS.</text>
<text x="48.8" y="82.5">LOAD DOES NOT EXCEED 16 P.S.I. (SEE NOTES)</text>
<text x="50.2" y="78.9">WOOD SLEEPER SIZED AND SPACED SO THAT</text>
<text x="198.3" y="78.7">MODIFIED BITUMEN GRANULE SURFACED</text>
<text x="198.3" y="82.3">CAP SHEET PROTECTION LAYER</text>
<text x="198.3" y="85.9">ADHERED IN MULTI-PURPOSE MB FLASHING</text>
<text x="198.3" y="89.5">CEMENT OR HEAT WELDED</text>
<text x="97.8" y="97.3">2&quot; (50.8mm) MIN.</text>
<text x="200" y="103.1">FOUR PLY BUILT UP ROOF</text>
<text x="124" y="136.5">FIRESTONE INSULATION</text>
<text x="131.7" y="155.3">SUBSTRATE</text>
<text x="206" y="175.4">MAXIMUM WARRANTY: 20 YEARS</text>
</g>
<text font-size="3.1" fill="#4c3900" x="120.1" y="123.7">COVERBOARD (AS REQUIRED)</text>
<text font-size="2.9" fill="#f00" x="22.9" y="190.6">NOBODY COVERS YOU BETTER.</text>
<g font-size="2.6">
<text x="35.1" y="193.2">www.firestonebpco.com</text>
<text x="200.2" y="193.3">NOT TO SCALE</text>
</g>
<text font-size="2.5" x="34" y="187.1">BUILDING PRODUCTS</text>
<g font-size="2">
<text x="201.4" y="180.1">ISSUE/REVISION</text>
<text x="206.8" y="182.7">DATE:</text>
<text x="131.1" y="191.3">ACCEPTABLE SYSTEMS:</text>
</g>
<text font-size="1.4" fill="#f00" x="73.2" y="189.1">TM</text>
</svg>
